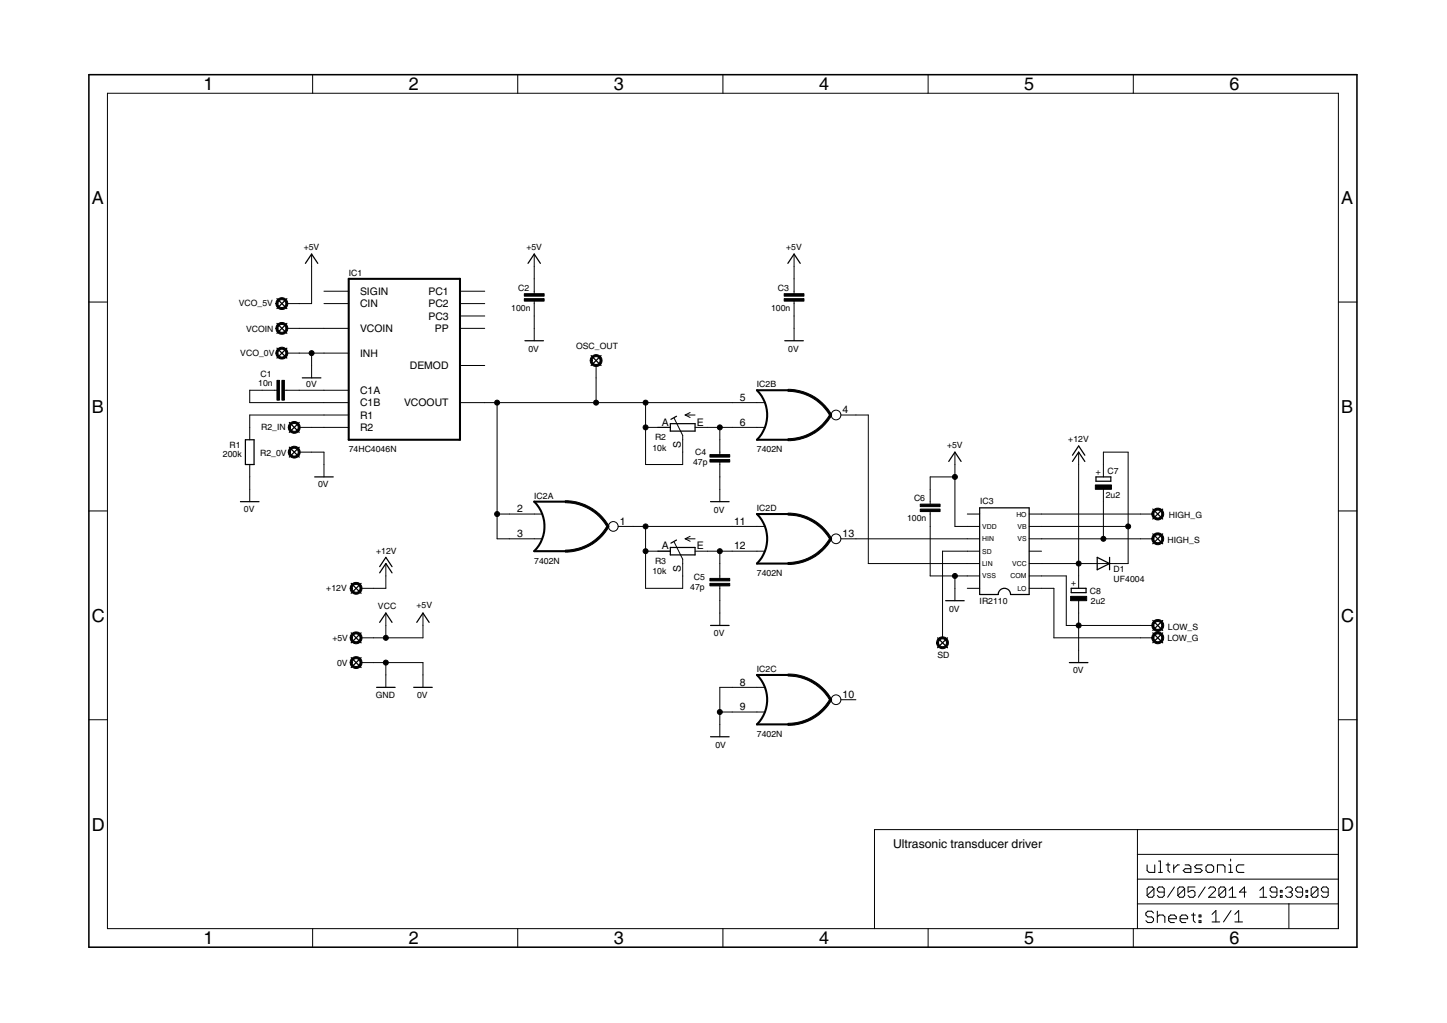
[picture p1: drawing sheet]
<svg xmlns="http://www.w3.org/2000/svg" width="297mm" height="210mm" viewBox="0 0 297 210" stroke-linecap="round" stroke-linejoin="round" font-family="sans-serif">
<g fill="#000" stroke="#000" stroke-width=".21">
<path d="M22.1 19.1v171.4zM64.2 15.3v3.8zM106.3 15.3v3.8zM148.4 15.3v3.8zM190.5 15.3v3.8zM232.6 15.3v3.8zM22.1 19.1h252.6zM64 52.1v2.6zM66.5 59.8h5.1zM94.4 59.8h5.1zM109.7 57.2v2.6zM109.7 59.8v.5z"/>
<path d="M109.7 52.1v2.6zM109.7 54.7v2.5zM163 57.2v2.6zM163 59.8v.5zM163 52.1v2.6zM163 54.7v2.5zM18.2 62h3.9zM58.9 67.4h2.5zM58.9 62.3h2.5zM58.9 72.5h2.5zM61.4 72.5h2.6zM61.4 62.3h2.6z"/>
<path d="M61.4 67.4h5.1zM64 75v2.5zM64 72.5v2.5zM64 54.7v7.6zM66.5 62.3h5.1zM66.5 67.4h5.1zM66.5 72.5h5.1zM64 72.5h2.5zM94.4 75h5.1zM94.4 67.4h5.1zM94.4 64.8h5.1zM94.4 62.3h5.1z"/>
<path d="M109.7 62.3v2.5zM109.7 61.8v.5zM109.7 67.4v2.5zM109.7 64.8v2.6zM122.4 75v2.5zM122.4 77.5v5.1zM163 62.3v2.5zM163 61.8v.5zM163 67.4v2.5zM163 64.8v2.6zM274.7 62h3.9zM51.3 87.7v2.5z"/>
<path d="M51.3 95.3v2.6zM51.3 97.9v2.5zM51.3 80.1v2.5zM51.3 80.1h2.5zM51.3 85.2v2.5zM53.8 80.1h2.5zM56.3 80.1h.6zM58.4 80.1h.5zM58.9 80.1h2.5zM61.4 87.7h2.6zM61.4 92.8h2.6zM64 92.8h2.5z"/>
<path d="M64 87.7h2.5zM66.5 80.1h5.1zM66.5 82.6h5.1zM66.5 85.2h5.1zM66.5 87.7h5.1zM66.5 95.3v2.6zM66.5 92.8v2.5zM61.4 80.1h5.1zM51.3 82.6h15.2zM51.3 85.2h15.2zM94.4 82.6h5.1zM99.5 82.6h2.5z"/>
<path d="M102 82.6h20.4zM122.4 82.6h10.1zM132.5 87.7v7.6zM132.5 82.6v5.1zM135.1 87.7h2.5zM132.5 87.7h2.6zM140.1 90.2v2.6zM140.1 89.3v.9zM138.4 85.8l1.7 3.5zM132.5 95.3h7.6zM140.1 92.8v2.5zM140.7 85.2l1-.6z"/>
<path d="M140.7 85.2l1 .5zM140.7 85.2h2zM142.7 87.7h2.5zM145.2 87.7h2.6zM147.8 90.2v2.6zM147.8 95.3v2.6zM147.8 92.8v.5zM147.8 94.8v.5zM147.8 87.7h2.5zM147.8 87.7v2.5zM150.3 82.6h5.1zM150.3 87.7h5.1z"/>
<path d="M132.5 82.6h17.8zM155.4 82.6h1.5zM155.4 87.7h1.5zM172.6 85.2h3.1zM175.7 85.2h2.5zM178.2 85.2v30.4zM190.9 97.9h5.1zM196 92.8v2.5zM196 95.3v2.6zM221.4 92.8v2.5zM226.5 95.3v2.6zM226.5 92.8v2.5z"/>
<path d="M226.5 92.8h5.1zM231.6 92.8v15.2zM18.2 104.8h3.9zM51.3 100.4v2.5zM79.2 115.6v2.6zM102 105.5v5.1zM102 110.6h2.6zM102 82.6v22.9zM104.6 105.5h5.1zM104.6 110.6h5.1zM102 105.5h2.6zM109.7 105.5h1.5z"/>
<path d="M109.7 110.6h1.5zM126.9 108h3.1zM130 108h2.5zM132.5 108h17.8zM132.5 108v5.1zM135.1 113.1h2.5zM132.5 113.1h2.6zM140.1 115.6v2.6zM140.1 114.7v.9zM138.4 111.2l1.7 3.5zM140.1 118.2v2.5zM140.7 110.6l1-.6z"/>
<path d="M140.7 110.6l1 .5zM140.7 110.6h2zM142.7 113.1h2.5zM145.2 113.1h2.6zM147.8 115.6v2.6zM147.8 118.2v.5zM147.8 100.4v2.5zM147.8 97.9v2.5zM147.8 113.1h2.5zM147.8 113.1v2.5zM150.3 108h5.1zM150.3 113.1h5.1z"/>
<path d="M155.4 108h1.5zM155.4 113.1h1.5zM172.6 110.6h3.1zM190.9 100.4v2.5zM190.9 105.5v2.5zM190.9 102.9v.5zM190.9 105v.5zM190.9 108v10.2zM190.9 118.2h5.1zM190.9 97.9v2.5zM193.5 113.1v15.2zM196 118.2v2.5z"/>
<path d="M196 97.9v10.1zM198.6 105.5h2.5zM198.6 108h2.5zM198.6 110.6h2.5zM198.6 113.1h2.5zM198.6 115.6h2.5zM198.6 118.2h2.5zM196 118.2h2.6zM196 108h2.6zM175.7 110.6h22.9zM178.2 115.6h20.4zM193.5 113.1h5.1z"/>
<path d="M211.3 118.2h2.5zM211.3 115.6h2.5zM211.3 113.1h2.5zM211.3 110.6h2.5zM211.3 108h2.5zM211.3 105.5h2.5zM213.8 118.2h5.1zM213.8 115.6h7.6zM213.8 110.6h12.7zM213.8 105.5h20.3zM218.9 118.2v10.1zM221.4 118.2v2.5z"/>
<path d="M221.4 95.3v20.3zM221.4 115.6h2.6zM221.4 115.6v2.6zM224 115.6h2.5zM226.5 100.4v2.5zM226.5 102.9v7.7zM226.5 110.6h7.6zM226.5 115.6h2.5zM229 115.6h2.6zM231.6 108v7.6zM213.8 108h17.8zM234.1 110.6h2.5z"/>
<path d="M234.1 105.5h2.5zM274.7 104.8h3.9zM74.1 120.7h2.6zM74.1 130.9h2.6zM74.1 136h2.6zM76.7 136h2.5zM76.7 130.9h2.5zM76.7 120.7h2.5zM79.2 125.8v2.5zM79.2 138.5v2.5zM79.2 136v2.5zM79.2 136h7.6z"/>
<path d="M79.2 128.3v2.6zM79.2 130.9h7.6zM79.2 118.2v2.5zM86.8 138.5v2.5zM86.8 125.8v2.5zM86.8 136v2.5zM86.8 128.3v2.6zM132.5 113.1v7.6zM132.5 120.7h7.6zM147.8 120.7v2.6zM147.8 120.2v.5zM147.8 125.8v2.5z"/>
<path d="M147.8 123.3v2.5zM193.5 128.3v2.6zM196 120.7v2.6zM198.6 120.7h2.5zM211.3 120.7h2.5zM213.8 120.7h2.5zM216.3 120.7v10.2zM216.3 130.9h17.8zM218.9 128.3h2.5zM221.4 123.3v2.5zM221.4 133.4v2.6zM221.4 125.8v2.5z"/>
<path d="M221.4 128.3h12.7zM221.4 128.3v5.1zM234.1 130.9h2.5zM234.1 128.3h2.5zM18.2 147.7h3.9zM147.8 148.6v2.6zM147.8 141v5.1zM147.8 146.1v2.5zM150.3 141h5.1zM150.3 146.1h5.1zM147.8 141h2.5zM147.8 146.1h2.5z"/>
<path d="M155.4 141h1.5zM155.4 146.1h1.5zM172.6 143.6h3.1zM274.7 147.7h3.9zM179.5 170.2h54zM233.5 170.2h41.2zM233.5 175.3h41.2zM233.5 170.2v5.1zM235.5 177.5v1.1zM235.5 178.6l.4 .4zM235.9 179h1.1zM237 177.5v1.5z"/>
<path d="M237.8 176.7h.4zM237.8 179h.8zM238.2 176.7v2.3zM239.4 177.5h.8zM239.8 177.1v1.5zM239.8 178.6l.4 .4zM240.9 177.5v1.5zM240.9 178.2l.8-.7zM241.7 177.5h.4zM242.9 178.6l.4-.4zM243.3 177.5h.8zM242.9 178.6l.4 .4z"/>
<path d="M243.3 178.2h1.2zM244.1 177.5l.4 .3zM244.5 177.8v1.2zM243.3 179h1.2zM245.2 179h1.2zM245.2 177.8l.4-.3zM245.2 177.8l.4 .4zM245.6 177.5h1.2zM246.4 179l.4-.4zM245.6 178.2h.8zM246.4 178.2l.4 .4zM247.6 177.8v.8z"/>
<path d="M247.6 178.6l.3 .4zM247.9 179h.8zM247.9 177.5l-.3 .3zM248.7 179l.4-.4zM247.9 177.5h.8zM249.1 177.8v.8zM248.7 177.5l.4 .3zM249.9 177.5v1.5zM249.9 177.5h1.2zM251.1 177.5l.4 .3zM251.5 177.8v1.2zM252.2 177.5h.4z"/>
<path d="M252.2 179h.8zM252.6 177.5v1.5zM252.6 176.3v.4zM253.8 177.8v.8zM253.8 178.6l.4 .4zM254.2 177.5l-.4 .3zM254.2 179h1.2zM254.2 177.5h1.2zM274.7 170.2v5.1zM22.1 190.5h252.6zM64.2 190.5v3.9zM106.3 190.5v3.9z"/>
<path d="M148.4 190.5v3.9zM179.5 170.2v20.3zM190.5 190.5v3.9zM232.6 190.5v3.9zM233.5 185.5v5zM233.5 180.4v5.1zM233.5 180.4h41.2zM233.5 175.3v5.1zM235.2 187.3v.4zM235.2 187.7l.4 .4zM235.5 182.4v1.3zM235.8 182l-.3 .4z"/>
<path d="M235.5 183.7l1.4-1.3zM235.2 187.3l.4-.3zM235.6 188.1h.8zM235.2 188.9l.4 .4zM235.8 182h.7zM235.5 183.7l.3 .4zM235.6 187h.8zM236.4 188.1l.4 .4zM235.6 189.3h.8zM236.5 182l.4 .4zM235.8 184.1h.7zM236.4 187l.4 .3z"/>
<path d="M236.8 188.5v.4zM236.8 188.9l-.4 .4zM236.9 182.4v1.3zM236.9 183.7l-.4 .4zM237.6 183.7l.3 .4zM237.6 182.4v.3zM237.6 182.7l.3 .3zM237.6 187v2.3zM237.6 188.1l.4-.4zM237.9 184.1h.7zM237.9 182l-.3 .4zM237.9 183h1.1z"/>
<path d="M238 187.7h.7zM238.6 184.1l.4-.4zM237.9 182h.7zM238.7 187.7l.4 .4zM239 182.4v1.3zM238.6 182l.4 .4zM239.1 188.1v1.2zM241.1 182l-1.4 2.1zM239.9 188.1v.8zM239.9 188.1l.4-.4zM239.9 188.9l.4 .4zM240.3 187.7h.8z"/>
<path d="M240.3 189.3h.8zM241.1 187.7l.4 .4zM241.5 188.1v.4zM239.9 188.5h1.6zM241.8 182.4v1.3zM241.8 182.4l.3-.4zM241.8 183.7l1.4-1.3zM242.1 182h.7zM241.8 183.7l.3 .4zM242.3 188.1v.8zM242.3 188.1l.3-.4zM242.3 188.9l.3 .4z"/>
<path d="M242.6 187.7h.8zM242.8 182l.4 .4zM242.1 184.1h.7zM243.2 182.4v1.3zM243.2 183.7l-.4 .4zM242.6 189.3h.8zM243.4 187.7l.4 .4zM243.8 188.1v.4zM242.3 188.5h1.5zM243.9 182v1zM243.9 183l.7-.3zM243.9 183.7l.3 .4z"/>
<path d="M244.6 187.7h.8zM244.6 182.7h.3zM244.9 182.7l.4 .3zM244.2 184.1h.7zM245 187.3v1.6zM245 188.9l.4 .4zM243.9 182h1.4zM245.3 183v.7zM245.3 183.7l-.4 .4zM247.4 182l-1.4 2.1zM246.1 187.7h.4zM246.1 187.7v.4z"/>
<path d="M246.1 188.9h.4zM246.1 188.9v.4zM246.5 187.7v.4zM246.1 188.1h.4zM246.5 188.9v.4zM246.1 189.3h.4zM248.1 184.1l1.4-1.4zM248.1 182.4l.4-.4zM248.8 187.6l.8-.8zM248.8 189.2h1.6zM248.5 182h.7zM248.1 184.1h1.4z"/>
<path d="M249.5 182.4v.3zM249.2 182l.3 .4zM249.6 186.8v2.4zM250.2 182.4v1.3zM250.5 182l-.3 .4zM250.2 183.7l1.4-1.3zM250.5 182h.8zM250.2 183.7l.3 .4zM252.7 186.8l-1.5 2.4zM251.3 182l.3 .4zM250.5 184.1h.8zM251.6 182.4v1.3z"/>
<path d="M251.6 183.7l-.3 .4zM253 182l-.7 .7zM252.3 184.1h1.4zM253 182v2.1zM253.5 187.6l.8-.8zM253.5 189.2h1.6zM254.3 186.8v2.4zM254.4 183h1.4zM255.5 182v2.1zM255.5 182l-1.1 1zM258.6 182.7l.7-.7zM258.6 184.1h1.4z"/>
<path d="M259.3 182v2.1zM260.7 183.7l.4 .4zM260.7 182.4v.3zM260.7 182.7l.4 .3zM261.1 184.1h.7zM261.1 182l-.4 .4zM261.1 183h1zM262.1 183.7l-.3 .4zM261.1 182h.7zM262.1 182.4v1.3zM261.8 182l.3 .4zM262.8 182.7h.4z"/>
<path d="M262.8 182.7v.3zM262.8 183.7h.4zM262.8 183.7v.4zM263.2 182.7v.3zM262.8 183h.4zM263.2 183.7v.4zM262.8 184.1h.4zM263.9 182.4l.3-.4zM264.2 182h.7zM263.9 183.7l.3 .4zM264.6 185.5v5zM264.6 185.5h10.1z"/>
<path d="M233.5 185.5h31.1zM264.9 182l.4 .4zM264.6 183h.3zM264.9 183l.4 .4zM264.2 184.1h.7zM265.3 182.4v.3zM265.3 182.7l-.4 .3zM265.3 183.4v.3zM265.3 183.7l-.4 .4zM266 183.7l.3 .4zM266 182.4v.3zM266 182.7l.3 .3z"/>
<path d="M266.3 184.1h.7zM266.3 182l-.3 .4zM266.3 183h1.1zM267 184.1l.4-.4zM266.3 182h.7zM267.4 182.4v1.3zM267 182l.4 .4zM268.1 182.7h.3zM268.1 182.7v.3zM268.1 183.7h.3zM268.1 183.7v.4zM268.4 182.7v.3z"/>
<path d="M268.1 183h.3zM268.4 183.7v.4zM268.1 184.1h.3zM269.2 182.4v1.3zM269.5 182l-.3 .4zM270.6 182.4l-1.4 1.3zM269.5 182h.7zM269.2 183.7l.3 .4zM270.2 182l.4 .4zM269.5 184.1h.7zM270.6 182.4v1.3zM270.6 183.7l-.4 .4z"/>
<path d="M271.3 183.7l.3 .4zM271.3 182.4v.3zM271.3 182.7l.3 .3zM271.6 184.1h.7zM271.6 182l-.3 .4zM271.6 183h1zM272.6 183.7l-.3 .4zM271.6 182h.7zM272.6 182.4v1.3zM272.3 182l.3 .4zM274.7 185.5v5zM274.7 180.4v5.1z"/>
<path d="M274.7 175.3v5.1zM274.7 19.1v171.4z"/>
<path d="M57.1 66.5a1.22 1.22 0 0 1 1.8 .3 1.22 1.22 0 0 1-.8 1.8 1.22 1.22 0 0 1-1.5-1.2h.4a.82 .82 0 0 1 1.2-.8 .82 .82 0 0 1 .2 1.3 .82 .82 0 0 1-1.3-.3l-.1-.2h-.4l.1-.4z" fill-rule="evenodd"/>
<path d="M57.1 61.4a1.22 1.22 0 0 1 1.9 .4 1.22 1.22 0 0 1-.9 1.7 1.22 1.22 0 0 1-1.5-1.2h.4a.82 .82 0 0 1 1.2-.8 .82 .82 0 0 1 .2 1.4 .82 .82 0 0 1-1.3-.4l-.1-.2h-.4l.1-.3z" fill-rule="evenodd"/>
<path d="M57.1 71.5a1.22 1.22 0 0 1 1.8 .4 1.22 1.22 0 0 1-.8 1.8 1.22 1.22 0 0 1-1.5-1.2h.4a.82 .82 0 0 1 1.2-.8 .82 .82 0 0 1 .2 1.3 .82 .82 0 0 1-1.3-.3l-.1-.2h-.4l.1-.4z" fill-rule="evenodd"/>
<path d="M121.6 73.1a1.22 1.22 0 0 1 1.9 .3 1.22 1.22 0 0 1-.8 1.8 1.22 1.22 0 0 1-1.5-1.2h.4a.82 .82 0 0 1 1.2-.7 .82 .82 0 0 1 .1 1.4 .82 .82 0 0 1-1.3-.5v-.2h-.4v-.4z" fill-rule="evenodd"/>
<path d="M59.6 86.8a1.22 1.22 0 0 1 1.9 .4 1.22 1.22 0 0 1-.8 1.7 1.22 1.22 0 0 1-1.5-1.2h.4a.82 .82 0 0 1 1.1-.8 .82 .82 0 0 1 .3 1.4 .82 .82 0 0 1-1.4-.4v-.2h-.4v-.3z" fill-rule="evenodd"/>
<path d="M59.6 91.8a1.22 1.22 0 0 1 1.9 .4 1.22 1.22 0 0 1-.8 1.8 1.22 1.22 0 0 1-1.5-1.2h.4a.82 .82 0 0 1 1.1-.8 .82 .82 0 0 1 .3 1.3 .82 .82 0 0 1-1.4-.3v-.2h-.4z" fill-rule="evenodd"/>
<path d="M161.8 90a10 10 0 0 0 8.6-5l.3 .2a10.2 10.2 0 0 1-8.9 5.2z" fill-rule="evenodd"/>
<path d="M161.8 79.9a10.3 10.3 0 0 1 8.9 5.2l-.3 .2a10 10 0 0 0-8.6-5z" fill-rule="evenodd"/>
<path d="M116.1 112.9a9.9 9.9 0 0 0 8.6-5l.3 .2a10.2 10.2 0 0 1-8.9 5.2z" fill-rule="evenodd"/>
<path d="M116.1 102.7a10.3 10.3 0 0 1 8.9 5.2l-.3 .3a9.9 9.9 0 0 0-8.6-5.1z" fill-rule="evenodd"/>
<path d="M161.8 115.4a10 10 0 0 0 8.6-5l.3 .2a10.2 10.2 0 0 1-8.9 5.2z" fill-rule="evenodd"/>
<path d="M161.8 105.3a10.3 10.3 0 0 1 8.9 5.2l-.3 .2a10 10 0 0 0-8.6-5z" fill-rule="evenodd"/>
<path d="M236.9 109.6a1.22 1.22 0 0 1 1.9 .4 1.22 1.22 0 0 1-.8 1.7 1.22 1.22 0 0 1-1.5-1.1h.4a.81 .81 0 0 1 1.1-.8 .81 .81 0 0 1 .2 1.3 .81 .81 0 0 1-1.3-.3v-.2h-.4z" fill-rule="evenodd"/>
<path d="M236.9 104.5a1.22 1.22 0 0 1 1.9 .4 1.22 1.22 0 0 1-.8 1.8 1.22 1.22 0 0 1-1.5-1.2h.4a.81 .81 0 0 1 1.1-.8 .81 .81 0 0 1 .2 1.3 .81 .81 0 0 1-1.3-.3v-.2h-.4z" fill-rule="evenodd"/>
<path d="M72.3 119.8a1.22 1.22 0 0 1 1.9 .3 1.22 1.22 0 0 1-.8 1.8 1.22 1.22 0 0 1-1.5-1.2h.4a.81 .81 0 0 1 1.1-.8 .81 .81 0 0 1 .2 1.4 .81 .81 0 0 1-1.3-.4v-.2h-.4z" fill-rule="evenodd"/>
<path d="M72.3 129.9a1.22 1.22 0 0 1 1.9 .4 1.22 1.22 0 0 1-.8 1.8 1.22 1.22 0 0 1-1.5-1.2h.4a.8 .8 0 0 1 1.1-.8 .8 .8 0 0 1 .2 1.3 .8 .8 0 0 1-1.3-.3v-.2h-.4v-.4z" fill-rule="evenodd"/>
<path d="M72.3 135a1.22 1.22 0 0 1 1.9 .4 1.22 1.22 0 0 1-.8 1.7 1.22 1.22 0 0 1-1.5-1.1h.4a.8 .8 0 0 1 1.1-.8 .8 .8 0 0 1 .2 1.3 .8 .8 0 0 1-1.3-.3v-.2h-.4v-.4z" fill-rule="evenodd"/>
<path d="M192.7 131a1.22 1.22 0 0 1 1.9 .3 1.22 1.22 0 0 1-.8 1.8 1.22 1.22 0 0 1-1.5-1.2h.4a.82 .82 0 0 1 1.1-.8 .82 .82 0 0 1 .2 1.3 .82 .82 0 0 1-1.3-.3v-.2h-.4l.1-.7z" fill-rule="evenodd"/>
<path d="M236.9 129.9a1.22 1.22 0 0 1 1.9 .4 1.22 1.22 0 0 1-.8 1.8 1.22 1.22 0 0 1-1.5-1.2h.4a.8 .8 0 0 1 1.1-.8 .8 .8 0 0 1 .2 1.3 .8 .8 0 0 1-1.3-.3v-.2h-.4v-.4z" fill-rule="evenodd"/>
<path d="M236.9 127.4a1.22 1.22 0 0 1 1.9 .4 1.22 1.22 0 0 1-.8 1.7 1.22 1.22 0 0 1-1.5-1.2h.4a.8 .8 0 0 1 1.1-.8 .8 .8 0 0 1 .2 1.4 .8 .8 0 0 1-1.3-.4v-.2h-.4v-.3z" fill-rule="evenodd"/>
<path d="M161.8 148.4a10 10 0 0 0 8.6-5l.3 .2a10.3 10.3 0 0 1-8.9 5.2z" fill-rule="evenodd"/>
<path d="M161.8 138.3a10.2 10.2 0 0 1 8.9 5.2l-.3 .2a10 10 0 0 0-8.6-5z" fill-rule="evenodd"/>
<circle cx="64" cy="72.5" r=".51"/>
<circle cx="102" cy="82.6" r=".51"/>
<circle cx="122.4" cy="82.6" r=".51"/>
<circle cx="132.5" cy="82.6" r=".51"/>
<circle cx="132.5" cy="87.7" r=".51"/>
<circle cx="147.8" cy="87.7" r=".51"/>
<circle cx="196" cy="97.9" r=".51"/>
<circle cx="102" cy="105.5" r=".51"/>
<circle cx="132.5" cy="108" r=".51"/>
<circle cx="132.5" cy="113.1" r=".51"/>
<circle cx="147.8" cy="113.1" r=".51"/>
<circle cx="196" cy="118.2" r=".51"/>
<circle cx="221.4" cy="115.6" r=".51"/>
<circle cx="226.5" cy="110.6" r=".51"/>
<circle cx="231.6" cy="108" r=".51"/>
<circle cx="79.2" cy="136" r=".51"/>
<circle cx="79.2" cy="130.9" r=".51"/>
<circle cx="221.4" cy="128.3" r=".51"/>
<circle cx="147.8" cy="146.1" r=".51"/>
</g>
<g fill="#000" stroke="#000" stroke-width=".25">
<path d="M64 52.1l-1.3 1.9zM64 52.1l1.2 1.9zM109.7 52.1l-1.3 1.9zM109.7 52.1l1.2 1.9zM163 52.1l-1.3 1.9zM163 52.1l1.3 1.9zM56.9 68.4l2-2zM56.9 63.3l2-2zM56.9 73.5l2-2.1zM56.9 66.4l2 2zM56.9 61.3l2 2zM56.9 71.4l2 2.1z"/>
<path d="M62.1 77.5h3.8zM107.8 69.9h3.8zM121.3 73l2.1 2zM121.3 75l2.1-2zM161.1 69.9h3.8zM50.4 90.2v5.1zM52.2 90.2v5.1zM50.4 90.2h1.8zM50.4 95.3h1.8zM59.4 88.7l2-2zM59.4 93.8l2-2zM59.4 86.7l2 2z"/>
<path d="M59.4 91.8l2 2zM64.6 97.9h3.8zM137.6 87.7v.8zM137.6 86.9h5.1zM137.6 86.9v.8zM137.7 86l1.2-.6zM137.6 88.5h5.1zM142.7 86.9v1.6zM196 92.8l-1.2 1.9zM196 92.8l1.3 1.9zM221.4 92.8l-1.2 1.9zM221.4 91.5l-1.2 1.9z"/>
<path d="M221.4 92.8l1.3 1.9zM221.4 91.5l1.3 1.9zM225 98.7h3zM225 97.9v.8zM225 97.9h3zM228 97.9v.8zM49.4 102.9h3.8zM79.2 115.6l-1.3 1.9zM79.2 114.4l-1.3 1.9zM79.2 115.6l1.3 1.9zM79.2 114.4l1.3 1.9zM137.6 113.1v.8z"/>
<path d="M137.6 112.3h5.1zM137.6 112.3v.8zM137.7 111.4l1.2-.6zM137.6 113.9h5.1zM142.7 112.3v1.6zM145.9 102.9h3.8zM201.1 104.2v17.8zM201.1 104.2h10.2zM225.2 116.9l2.6-1.3zM225.2 114.4v2.5zM225.2 114.4l2.6 1.2zM227.8 114.4v1.2z"/>
<path d="M227.8 115.6v1.3zM236.6 109.5l2.1 2.1zM236.6 104.5l2.1 2zM236.6 111.6l2.1-2.1zM236.6 106.5l2.1-2zM72.1 121.7l2-2zM72.1 131.9l2-2zM72.1 137l2-2.1zM72.1 119.7l2 2zM72.1 129.9l2 2zM72.1 134.9l2 2.1zM79.2 125.8l-1.3 1.9z"/>
<path d="M79.2 125.8l1.3 1.9zM86.8 125.8l-1.2 1.9zM86.8 125.8l1.3 1.9zM145.9 128.3h3.8zM194.1 123.3h3.8zM192.5 130.9l2 2zM194.5 130.9l-2 2zM201.1 122h3.8zM211.3 104.2v17.8zM207.5 122h3.8zM219.5 136h3.8zM219.9 121.6h3z"/>
<path d="M219.9 120.7v.9zM219.9 120.7h3zM222.9 120.7v.9zM236.6 129.9l2.1 2zM236.6 127.3l2.1 2zM238.7 129.9l-2.1 2zM238.7 127.3l-2.1 2zM77.3 141h3.8zM84.9 141h3.8zM145.9 151.2h3.8z"/>
</g>
<path d="M204.9 122a1.27 1.27 0 0 1 1.3-1.3 1.27 1.27 0 0 1 1.3 1.3" fill="none" stroke="#000" stroke-width=".25"/>
<path d="M71.6 57.2h22.8zM94.4 57.2v33zM71.6 57.2v33zM71.6 90.2h22.8zM155.4 80.1h6.3zM155.4 90.2h6.3zM109.7 102.9h6.3zM109.7 113.1h6.3zM155.4 105.5h6.3zM155.4 115.6h6.3zM155.4 138.5h6.3zM155.4 148.6h6.3z" fill="#000" stroke="#000" stroke-width=".42"/>
<g fill="#000" stroke="#000" stroke-width=".21">
<path d="M56.9 78h.5v4.1h-.5zM57.9 78h.5v4.1h-.5zM107.6 61.3h4.1v.5h-4.1zM107.6 60.3h4.1v.5h-4.1zM161 61.3h4v.5h-4zM161 60.3h4v.5h-4zM145.7 94.3h4.1v.5h-4.1zM145.7 93.3h4.1v.5h-4.1zM224.9 99.5h3.3v.9h-3.3zM145.7 119.7h4.1v.5h-4.1zM145.7 118.7h4.1v.5h-4.1zM188.9 104.5h4.1v.5h-4.1z"/>
<path d="M188.9 103.4h4.1v.5h-4.1zM219.8 122.4h3.3v.9h-3.3z"/>
</g>
<g fill="none" stroke="#000" stroke-width=".21">
<circle cx="171.6" cy="85.2" r=".99"/>
<circle cx="125.9" cy="108" r=".99"/>
<circle cx="171.6" cy="110.6" r=".99"/>
<circle cx="171.6" cy="143.6" r=".99"/>
</g>
<path d="M155.4 80.1a7.2 7.2 0 0 1 0 10.1M109.7 102.9a7.2 7.2 0 0 1 0 10.2M155.4 105.5a7.2 7.2 0 0 1 0 10.1M155.4 138.5a7.2 7.2 0 0 1 0 10.1" fill="none" stroke="#000" stroke-width=".42"/>
<path d="M18.2 15.3v179.1zM18.2 15.3h260.4zM18.2 194.4h260.4zM278.6 15.3v179.1z" fill="#000" stroke="#000" stroke-width=".32"/>
<g font-size="4.3">
<text x="41.8" y="18.5">1</text>
<text x="83.9" y="18.5">2</text>
<text x="126" y="18.5">3</text>
<text x="168.2" y="18.5">4</text>
<text x="210.3" y="18.5">5</text>
<text x="252.4" y="18.5">6</text>
<text x="18.8" y="41.9">A</text>
<text x="275.3" y="41.9">A</text>
<text x="18.8" y="84.7">B</text>
<text x="275.3" y="84.7">B</text>
<text x="18.8" y="127.6">C</text>
<text x="275.3" y="127.6">C</text>
<text x="18.8" y="170.4">D</text>
<text x="275.3" y="170.4">D</text>
<text x="41.8" y="193.8">1</text>
<text x="83.9" y="193.8">2</text>
<text x="126" y="193.8">3</text>
<text x="168.2" y="193.8">4</text>
<text x="210.3" y="193.8">5</text>
<text x="252.4" y="193.8">6</text>
</g>
<text font-size="2.9" x="183.3" y="174">Ultrasonic transducer driver</text>
<g font-size="2.5">
<text x="73.9" y="60.5">SIGIN</text>
<text x="73.9" y="63.1">CIN</text>
<text x="87.9" y="65.6">PC3</text>
<text x="87.9" y="63.1">PC2</text>
<text x="87.9" y="60.5">PC1</text>
<text x="73.9" y="68.1">VCOIN</text>
<text x="89.3" y="68.1">PP</text>
<text x="73.9" y="73.2">INH</text>
<text x="84.1" y="75.8">DEMOD</text>
<text x="73.9" y="80.8">C1A</text>
<text x="73.9" y="83.4">C1B</text>
<text x="82.9" y="83.4">VCOOUT</text>
<text x="151.9" y="82.3">5</text>
<text x="73.9" y="85.9">R1</text>
<text x="73.9" y="88.5">R2</text>
<text x="135.8" y="87.3">A</text>
<text x="143" y="87.3">E</text>
<text x="151.9" y="87.3">6</text>
<text x="173" y="84.8">4</text>
<text x="139.8" y="92" transform="rotate(-90 139.8 92)">S</text>
<text x="106.2" y="105.1">2</text>
<text x="127.2" y="107.7">1</text>
<text x="150.7" y="107.7">11</text>
<text x="106.2" y="110.2">3</text>
<text x="135.8" y="112.7">A</text>
<text x="143" y="112.7">E</text>
<text x="150.7" y="112.7">12</text>
<text x="173" y="110.2">13</text>
<text x="139.8" y="117.4" transform="rotate(-90 139.8 117.4)">S</text>
<text x="151.9" y="140.7">8</text>
<text x="173" y="143.2">10</text>
<text x="151.9" y="145.7">9</text>
</g>
<g font-size="2.1">
<text x="62.3" y="51.3">+5V</text>
<text x="108.1" y="51.3">+5V</text>
<text x="161.4" y="51.3">+5V</text>
<text x="71.6" y="56.6">IC1</text>
<text x="106.4" y="59.7">C2</text>
<text x="159.7" y="59.7">C3</text>
<text x="49" y="62.9">VCO_5V</text>
<text x="104.9" y="63.8">100n</text>
<text x="158.3" y="63.8">100n</text>
<text x="50.5" y="68">VCOIN</text>
<text x="118.3" y="71.7">OSC_OUT</text>
<text x="49.3" y="73.1">VCO_0V</text>
<text x="53.5" y="77.4">C1</text>
<text x="108.5" y="72.2">0V</text>
<text x="161.8" y="72.2">0V</text>
<text x="53" y="79.2">10n</text>
<text x="62.9" y="79.4">0V</text>
<text x="155.4" y="79.4">IC2B</text>
<text x="53.6" y="88.3">R2_IN</text>
<text x="45.8" y="93.8">200k</text>
<text x="47.1" y="91.9">R1</text>
<text x="53.4" y="93.5">R2_0V</text>
<text x="71.6" y="92.8">74HC4046N</text>
<text x="133.9" y="92.4">10k</text>
<text x="134.5" y="90.2">R2</text>
<text x="142.3" y="95.4">47p</text>
<text x="142.7" y="93.4">C4</text>
<text x="155.4" y="92.8">7402N</text>
<text x="194.4" y="91.9">+5V</text>
<text x="219.3" y="90.7">+12V</text>
<text x="65.3" y="100">0V</text>
<text x="225.9" y="97.4" transform="rotate(-90 225.9 97.4)">+</text>
<text x="227.4" y="97.3">C7</text>
<text x="50.1" y="105">0V</text>
<text x="109.7" y="102.3">IC2A</text>
<text x="146.6" y="105.2">0V</text>
<text x="155.4" y="104.8">IC2D</text>
<text x="186.2" y="106.9">100n</text>
<text x="187.6" y="102.9">C6</text>
<text x="201.2" y="103.4">IC3</text>
<text x="227" y="102.2">2u2</text>
<text x="239.9" y="106.2">HIGH_G</text>
<text x="77.2" y="113.6">+12V</text>
<text x="239.7" y="111.5">HIGH_S</text>
<text x="109.7" y="115.6">7402N</text>
<text x="133.9" y="117.8">10k</text>
<text x="134.5" y="115.6">R3</text>
<text x="142.5" y="118.9">C5</text>
<text x="155.4" y="118.2">7402N</text>
<text x="228.6" y="119.3">UF4004</text>
<text x="228.6" y="117.3">D1</text>
<text x="67" y="121.2">+12V</text>
<text x="77.6" y="124.9">VCC</text>
<text x="85.5" y="124.8">+5V</text>
<text x="141.7" y="121.1">47p</text>
<text x="194.8" y="125.5">0V</text>
<text x="201.1" y="123.9">IR2110</text>
<text x="220.8" y="120.3" transform="rotate(-90 220.8 120.3)">+</text>
<text x="223.7" y="121.9">C8</text>
<text x="224" y="123.9">2u2</text>
<text x="68.2" y="131.4">+5V</text>
<text x="146.6" y="130.6">0V</text>
<text x="239.6" y="131.5">LOW_G</text>
<text x="239.8" y="129.2">LOW_S</text>
<text x="69.2" y="136.6">0V</text>
<text x="155.4" y="137.8">IC2C</text>
<text x="192.4" y="134.9">SD</text>
<text x="220.3" y="138">0V</text>
<text x="77.2" y="143.1">GND</text>
<text x="85.6" y="143.1">0V</text>
<text x="146.8" y="153.4">0V</text>
<text x="155.4" y="151.2">7402N</text>
</g>
<g font-size="1.6">
<text x="208.6" y="106">HO</text>
<text x="201.6" y="108.5">VDD</text>
<text x="201.6" y="111.1">HIN</text>
<text x="201.6" y="113.6">SD</text>
<text x="208.8" y="108.5">VB</text>
<text x="208.8" y="111.1">VS</text>
<text x="201.6" y="116.1">LIN</text>
<text x="201.6" y="118.7">VSS</text>
<text x="207.4" y="118.7">COM</text>
<text x="207.8" y="116.1">VCC</text>
<text x="208.9" y="121.2">LO</text>
</g>
</svg>
